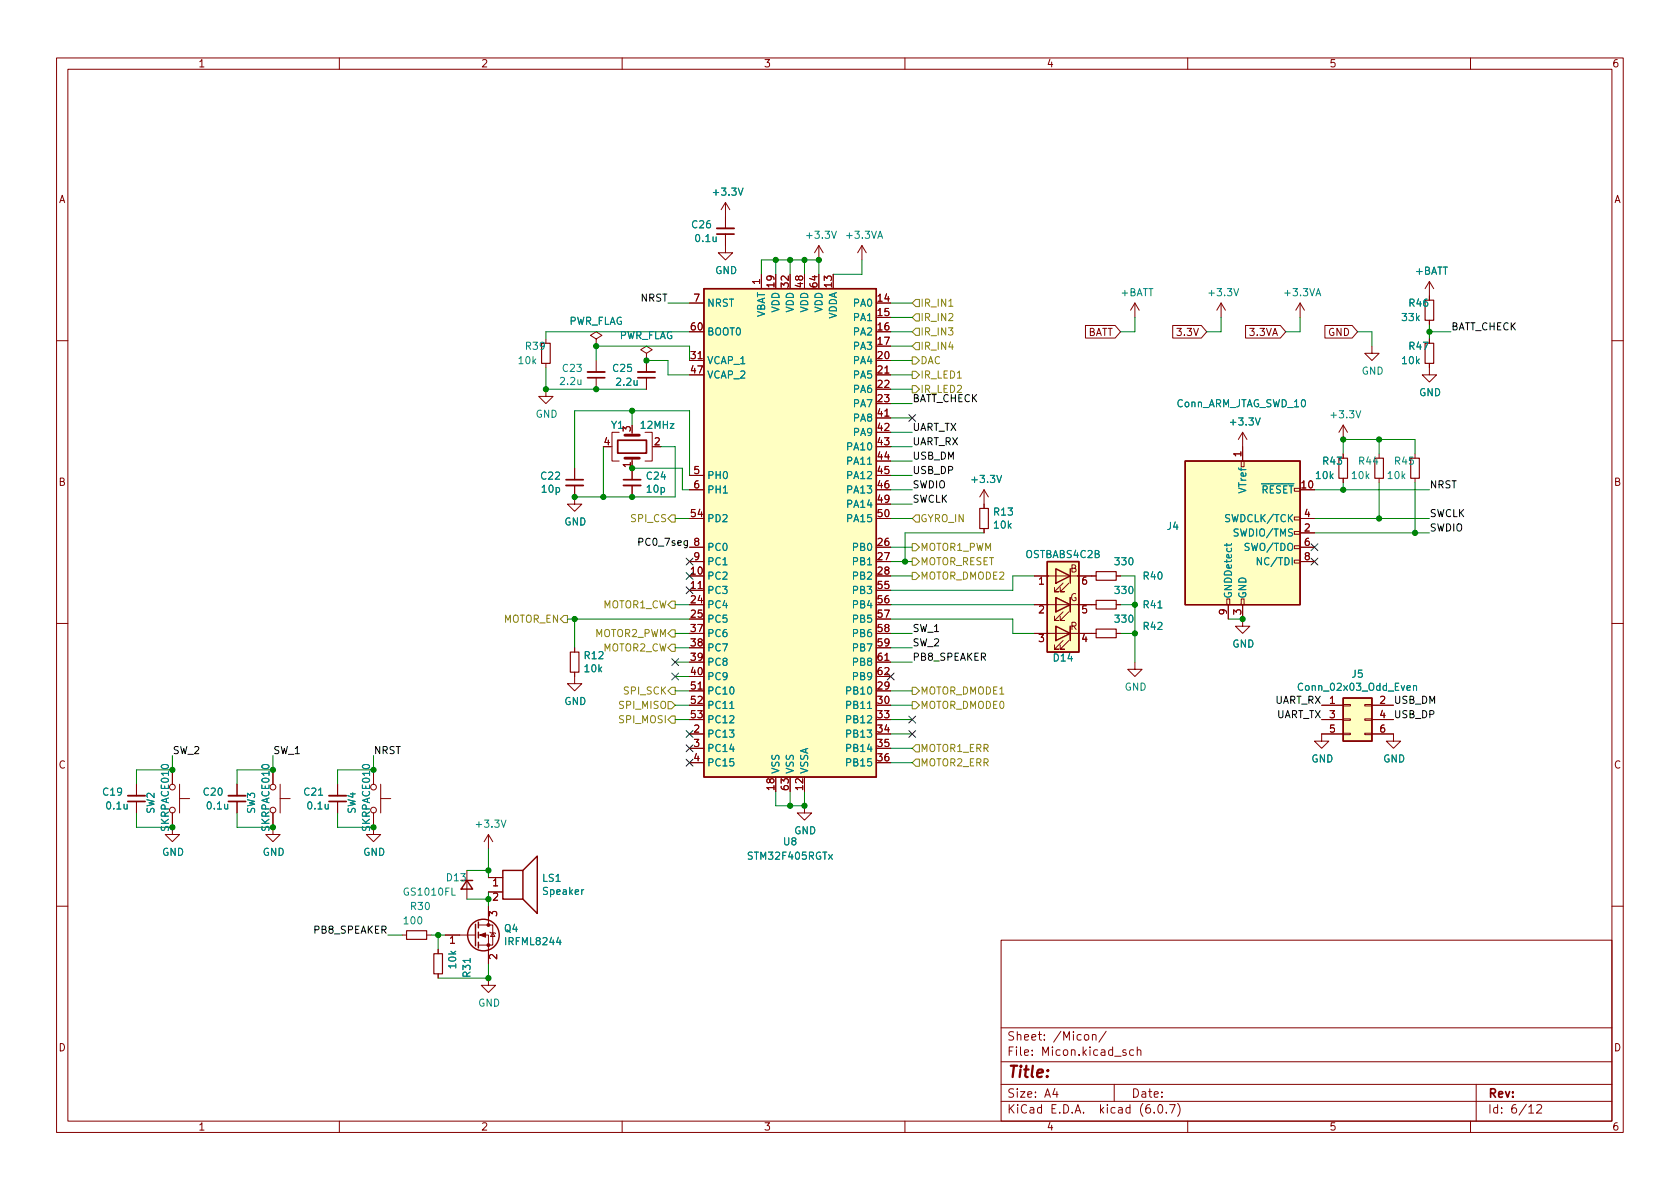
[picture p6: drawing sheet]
<svg xmlns="http://www.w3.org/2000/svg" width="297mm" height="210mm" viewBox="0 0 297 210" stroke-linecap="round" stroke-linejoin="round" font-family="sans-serif">
<g fill="none" stroke="#840000" stroke-width=".18">
<path d="M10 10.2h277v190.1h-277zM12 12.2h273v186.1h-273zM60 10.2v2M110 10.2v2M160 10.2v2M210 10.2v2M260 10.2v2M128.3 35.8l-.8 1.3M128.3 35.8v4.6M128.3 35.8l.7 1.3M96.5 59.9v.8M105.4 59.9l1-.6-1-.6-1 .6 1 .6v1.3"/>
<path d="M121.9 53.6h2.6M128.3 41.4v3.3h1.2l-1.2 1.3-1.3-1.3h1.3M134.6 48.5v2.5M144.8 43.4l-.8 1.3M144.8 43.4v2.6M144.8 43.4l.7 1.3M152.4 43.4l-.8 1.3M152.4 43.4v2.6M152.4 43.4l.8 1.3M191.9 57.6h5.3l.9 1.1-.9 1.1h-5.3zM200.7 53.6l-.8 1.3M200.7 53.6v2.5"/>
<path d="M200.7 53.6l.7 1.3M207.3 57.6h5.1l1 1.1-1 1.1h-5.1zM215.9 53.6l-.8 1.3M215.9 53.6v2.5M215.9 53.6l.8 1.3M220.2 57.6h6.2l.9 1.1-.9 1.1h-6.2zM229.9 53.6l-.8 1.3M229.9 53.6v2.5M229.9 53.6l.7 1.3M234.3 57.6h4.8l.9 1.1-.9 1.1h-4.8zM252.7 49.8l-.7 1.2M252.7 49.8v3.3"/>
<path d="M252.7 56.6v.8M252.7 59.9v.8M252.7 49.8l.8 1.2M10 60.2h2M96.5 68.8v1.3h1.3l-1.3 1.3-1.3-1.3h1.3M96.5 64.3v.7M105.4 61.2h.1M105.4 63.7v2.1M105.4 66.8v2M109.5 76.4h-1.3v5.1h1.3M111.8 76.4v.6M114 76.4h1.3v5.1h-1.3"/>
<path d="M114.3 62.5l1-.7-1-.6-1 .6 1 .7v1.2M114.3 63.7h.1M114.3 63.7v2.1M114.3 66.8v2M121.9 63.7h2.6M154.9 66.3h2.6M154.9 73.9h2.6M219.7 76.4v5.1M219.7 76.4l-.8 1.3M219.7 76.4l.8 1.3M237.5 75.2l-.8 1.2M237.5 75.2v2.5"/>
<path d="M237.5 75.2l.8 1.2M242.6 61.2v1.3h1.2l-1.2 1.2-1.3-1.2h1.3M252.7 64.3v2h1.3l-1.3 1.3-1.2-1.3h1.2M285 60.2h2M101.6 85.8v3.3h1.3l-1.3 1.3-1.3-1.3h1.3M101.6 82.8v2M111.8 81v.5M111.8 82.8v2M111.8 85.8v2.1M121.9 96.8h2.6M121.9 99.3h2.6M121.9 84.1h2.6"/>
<path d="M121.9 86.6h2.6M174 86.6l-.8 1.3M174 86.6v3.3M174 93.5v.7M174 86.6l.8 1.3M219.5 81.5h.5v1h-.5zM228.9 91.4h1v.5h-1zM228.9 96.5h1v.5h-1zM228.9 94h1v.5h-1zM228.9 99.1h1v.5h-1zM229.9 94.2h2.5M229.9 91.7h2.5"/>
<path d="M229.9 96.8h2.5M229.9 99.3h2.5M237.5 80.3v.7M237.5 84.6v.7M243.8 80.3v.7M243.8 84.6v.7M250.2 80.3v.7M250.2 84.6v.7M10 110.2h2M101.6 118.9v2h1.3l-1.3 1.3-1.3-1.3h1.3M101.6 114.5v.8M121.9 104.4h2.6"/>
<path d="M154.9 117.1h2.6M182.9 112h10.9M182.9 101.8h10.9M182.9 106.9h6.3M186.7 105.7v2.5zM186.7 108.2h.1M186.7 110.7v2.6zM186.7 113.3h.1M188 103.1l-1.6 1.5h.8h-.8v-.7M188 108.2l-1.6 1.5h.8h-.8v-.7M188 113.3l-1.6 1.5h.8h-.8v-.8M189 103.1l-1.5 1.5h.7h-.7v-.7"/>
<path d="M189 108.2l-1.5 1.5h.7h-.7v-.7M189 113.3l-1.5 1.5h.7h-.7v-.8M189.2 105.7v2.5M189.2 110.7v2.6M190.5 106.9h3.3M197.4 112h.7M197.4 101.8h.7M197.4 106.9h.7M200.7 117.1v1.3h1.2l-1.2 1.2-1.3-1.2h1.3M216.9 105.9h.5v1h-.5zM217.2 106.9v2.6M219.5 105.9h.5v1h-.5z"/>
<path d="M219.7 106.9v3.8h1.3l-1.3 1.3-1.3-1.3h1.3M285 110.2h2M24.1 138.7v2M31.7 138.7v5.1M41.9 138.7v2M49.5 138.7v5.1M59.7 138.7v2M67.3 138.7v5.1M121.9 129.8h2.6M121.9 132.3h2.6M121.9 134.9h2.6M121.9 122.2h2.6"/>
<path d="M233.7 124.7h3.8M233.7 127.2h3.8M237.5 129.7h1.3v.2h-1.3zM237.5 127.1h1.3v.3h-1.3zM237.5 124.6h1.3v.2h-1.3zM237.5 129.8h-3.8v1.3h1.2l-1.2 1.2-1.3-1.2h1.3M241.3 129.7h1.3v.2h-1.3zM241.3 127.1h1.3v.3h-1.3zM241.3 124.6h1.3v.2h-1.3zM242.6 129.8h3.8v1.3h1.2l-1.2 1.2-1.3-1.2h1.3M242.6 124.7h3.8M242.6 127.2h3.8"/>
<path d="M24.1 141.7v2.1M30.5 146.3v1.3h1.2l-1.2 1.2-1.3-1.2h1.3M31.7 141.2h1.8M41.9 141.7v2.1M48.3 146.3v1.3h1.2l-1.2 1.2-1.3-1.2h1.3M49.5 141.2h1.8M59.7 141.7v2.1M66 146.3v1.3h1.3l-1.3 1.2-1.2-1.2h1.2M67.3 141.2h1.8M82.5 153.9v5.1M86.4 155.2h2.5M86.4 157.7h2.5"/>
<path d="M86.4 147.6v2.5M86.4 147.6l-.8 1.2M86.4 147.6l.7 1.2M142.2 142.5v1.3h1.3l-1.3 1.2-1.2-1.2h1.2M10 160.2h2M71.1 165.3h.8M75.4 165.3h.8M77.5 167.9v.8M77.5 172.2v.8M78.7 165.3h5.4M84.6 165.3h1.8v5.1M84.6 163.6h2.5v3.5h-2.5"/>
<path d="M86.4 173v1.2h1.2l-1.2 1.3-1.3-1.3h1.3M86.4 160.3v3.3M86.6 164.8l.1 .2h.8l.1 .1M87.1 165l.4 .6h-.8zM177 166.3h108v32h-108zM285 160.2h2M60 198.3v2M110 198.3v2M160 198.3v2M177 194.8h108M177 191.8h108M177 187.8h108"/>
<path d="M177 181.8h108M186.5 192.5l-.4 1h1M186.9 193v1M191.8 183.1l.2-.2 .4 .2 .1 .5-.1 .3h-.4l-.2-.1zM193.1 183.1l.3-.2 .3 .1 .1 .9M193.1 182.9v1M195.6 182.4l-1.3 1.9M197 191.8v3M199.1 185.7l-.4-.1-.2 .2 .1 .3 .5 .1v.4h-.6M200.4 185.7l-.4-.1-.3 .3v.4l.2 .3h.5M201.1 185.8l.2-.2 .3 .1 .1 .9M201.1 185.1v1.5"/>
<path d="M204.1 196.7v.1M204.9 195.4l.2-.1a.81 .81 0 0 1 .6 .7 .81 .81 0 0 1-.3 .8h-.2a.81 .81 0 0 1-.6-.6 .81 .81 0 0 1 .3-.8zM206.2 196.7v.1M206.8 195.3h1l-.7 1.5M208.2 195.1a1.72 1.72 0 0 1 0 2.3M210 198.3v2M260 198.3v2M261 191.8v6.5M270.3 195.8l.4-.5v1.5M270.3 196.8h.9M271.7 195.5l.6-.2 .2 .2 .1 .3-.9 1h.9"/>
<circle cx="30.5" cy="139.2" r=".51"/>
<circle cx="48.3" cy="139.2" r=".51"/>
<circle cx="66" cy="139.2" r=".51"/>
<circle cx="30.5" cy="143.3" r=".51"/>
<circle cx="48.3" cy="143.3" r=".51"/>
<circle cx="66" cy="143.3" r=".51"/>
</g>
<path d="M126.7 40.4h3.1M103.9 65.8h3M112.8 65.8h3M100.1 85.8h3M110.2 85.8h3.1M22.6 140.7h3.1M40.4 140.7h3M58.2 140.7h3" fill="none" stroke="#840000" stroke-width=".33"/>
<path d="M126.7 41.4h3.1M103.9 66.8h3M109.2 77.8h5.1v2.3h-5.1zM112.8 66.8h3M100.1 84.8h3M110.2 84.8h3.1M22.6 141.7h3.1M40.4 141.7h3M58.2 141.7h3" fill="none" stroke="#840000" stroke-width=".3"/>
<g fill="none" stroke="#840000" stroke-width=".25">
<path d="M124.5 51h30.4v86.4h-30.4zM185.2 99.3h5.6v16h-5.6zM209.5 81.5h20.4v25.4h-20.4zM186.7 100.6l2.5 1.2-2.5 1.3zM186.7 105.7l2.5 1.2-2.5 1.3zM186.7 110.7l2.5 1.3-2.5 1.3zM189.2 100.6v2.5M189.2 105.7v2.5M189.2 110.7v2.6M237.5 123.4h5.1v7.7h-5.1zM81.5 155.7h2.1M82.5 155.7l1.1 1.5h-2.1z"/>
<path d="M88.9 153.9h3.6v5.1h-3.6zM92.5 153.9l2.5-2.5v10.1l-2.5-2.5M84.1 163.4v3.9M84.6 163.1v1M84.6 164.8v1.1M84.6 166.6v1"/>
<circle cx="85.5" cy="165.3" r="2.79"/>
</g>
<g fill="none" stroke="#840000" stroke-width=".2">
<path d="M252 53.1h1.5v3.5h-1.5zM95.8 60.7h1.5v3.6h-1.5zM252 60.7h1.5v3.6h-1.5zM173.2 89.9h1.6v3.6h-1.6zM236.7 81h1.6v3.6h-1.6zM243.1 81h1.5v3.6h-1.5zM249.4 81h1.6v3.6h-1.6zM100.8 115.3h1.6v3.6h-1.6zM193.8 111.2h3.6v1.6h-3.6zM193.8 101.1h3.6v1.5h-3.6zM193.8 106.2h3.6v1.5h-3.6zM71.9 164.6h3.5v1.5h-3.5z"/>
<path d="M76.7 168.7h1.5v3.5h-1.5z"/>
</g>
<g fill="#ffffc2" stroke="#ffffc2" stroke-width=".18">
<path d="M209.5 81.5h20.4v25.4h-20.4z"/>
<path d="M124.5 51h30.4v86.4h-30.4z"/>
<path d="M185.2 99.3h5.6v16h-5.6z"/>
<path d="M237.5 123.4h5.1v7.7h-5.1z"/>
</g>
<path d="M216.9 96.1v.5M217.7 96.1l-.1 .3h-1.1M223 98.6v1.3l-.7-1.3v1.3M129 125.3h.8M249.9 121.4l.2-.2 .3 .1 .1 .8M249.9 121.2v.9" fill="none" stroke="#008484" stroke-width=".18"/>
<g fill="#840000" stroke="#840000" stroke-width=".18">
<path d="M84.8 165.3l1.1-.3v.7z"/>
<circle cx="86.4" cy="167.1" r=".25"/>
<circle cx="86.4" cy="163.6" r=".25"/>
</g>
<path d="M110.5 77h2.5M110.5 81h2.5" fill="none" stroke="#840000" stroke-width=".51"/>
<g fill="none" stroke="#848400" stroke-width=".18">
<path d="M161.9 55.5h.7v1.3h-.7l-.6-.7zM161.9 53h.7v1.2h-.7l-.6-.6zM161.9 58h.7v1.3h-.7l-.6-.6zM167.8 54.2h.7M161.3 68.2h.6l.7 .6-.7 .7h-.6zM161.3 63.1h.6l.7 .6-.7 .7h-.6zM161.3 65.7h.6l.7 .6-.7 .6h-.6zM161.9 60.6h.7v1.2h-.7l-.6-.6zM118.7 91.1h.7v1.2h-.7l-.6-.6zM161.3 98.7h.6l.7 .6-.7 .6h-.6zM161.3 96.1h.6l.7 .7-.7 .6h-.6zM161.9 91.1h.7v1.2h-.7l-.6-.6z"/>
<path d="M99.7 108.8h.6v1.3h-.6l-.6-.6zM118.1 106.9l.6-.6h.7v1.3h-.7zM118.7 111.4h.7v1.2h-.7l-.6-.6zM118.7 113.9h.7v1.3h-.7l-.6-.7zM161.3 101.2h.6l.7 .6-.7 .7h-.6zM118.1 124.1h.6l.7 .6-.7 .6h-.6zM118.7 126.6h.7v1.3h-.7l-.6-.7zM118.7 121.5h.7v1.3h-.7l-.6-.6zM161.3 124.1h.6l.7 .6-.7 .6h-.6zM161.3 121.5h.6l.7 .7-.7 .6h-.6zM161.9 131.7h.7v1.3h-.7l-.6-.7zM161.9 134.2h.7v1.3h-.7l-.6-.6z"/>
</g>
<path d="M113 95.8h.6l.1-.2-.1-.3-.6-.1v1.2" fill="none" stroke="#000" stroke-width=".18"/>
<g fill="none" stroke="#008400" stroke-width=".18">
<path d="M118.1 53.6h3.8M121.9 58.7h-25.4v1.2M134.6 48.5v-2.5h10.2v2.5M137.2 46v2.5M139.7 46v2.5M142.2 46v2.5M152.4 46v2.5h-5.1M157.5 58.7h3.8M157.5 56.1h3.8M157.5 53.6h3.8M200.7 56.1v2.6h-2.6M215.9 56.1v2.6h-2.5"/>
<path d="M229.9 56.1v2.6h-2.6M240 58.7h2.6v2.5M252.7 58.7h3.8M252.7 57.4v2.5M96.5 65v3.8h17.8M105.4 63.7v-2.5h16.5v2.5M106.7 79v8.9M111.8 72.6v2.6M114.3 63.7h3.8v2.6h3.8M116.8 79h2.6v8.9h-17.8M157.5 76.4h3.8M157.5 71.4h3.8"/>
<path d="M157.5 73.9h3.8M157.5 68.8h3.8M157.5 66.3h3.8M157.5 61.2h3.8M157.5 63.7h3.8M157.5 79h3.8M243.8 77.7v2.6M101.6 82.8v-10.2h20.3v11.5M111.8 82.8h8.8v3.8h1.3M119.4 91.7h2.5M157.5 81.5h3.8M157.5 84.1h3.8"/>
<path d="M157.5 86.6h3.8M157.5 91.7h3.8M157.5 99.3h3.8M157.5 96.8h3.8M157.5 89.1h3.8M174 94.2h-14v5.1M232.4 86.6h20.3M232.4 91.7h20.3M232.4 94.2h20.3M237.5 80.3v-2.6h12.7v2.6M237.5 85.3v1.3M243.8 85.3v6.4"/>
<path d="M250.2 85.3v8.9M100.3 109.5h21.6M101.6 109.5v5M119.4 106.9h2.5M119.4 112h2.5M119.4 117.1h2.5M119.4 114.5h2.5M119.4 119.6h2.5M157.5 109.5h21.6v2.5h3.8M157.5 106.9h25.4M157.5 112h3.8M157.5 101.8h3.8"/>
<path d="M157.5 117.1h3.8M157.5 114.5h3.8M182.9 101.8h-3.8v2.6h-21.6M198.1 106.9h2.6M198.1 101.8h2.6v15.3M198.1 112h2.6M217.2 109.5h2.5M30.5 133.6v2.5h-6.4v2.6M48.3 133.6v2.5h-6.4v2.6M66 133.6v2.5h-6.3v2.6M119.4 124.7h2.5M119.4 122.2h2.5"/>
<path d="M119.4 127.2h2.5M137.2 139.9v2.6h5v-2.6M139.7 139.9v2.6M157.5 124.7h3.8M157.5 122.2h3.8M157.5 127.2h3.8M157.5 129.8h3.8M157.5 132.3h3.8M157.5 134.9h3.8M24.1 143.8v2.5h6.4M41.9 143.8v2.5h6.4M59.7 143.8v2.5h6.3"/>
<path d="M82.5 153.9h3.9M82.5 159h3.9M86.4 150.1v5.1M86.4 157.7v2.6M68.6 165.3h2.5M76.2 165.3h2.5M77.5 165.3v2.6M86.4 170.4v2.6h-8.9"/>
</g>
<g fill="none" stroke="#000084" stroke-width=".18">
<path d="M160.7 73.3l1.2 1.2M161.9 73.3l-1.2 1.2M121.3 98.7l1.2 1.2M122.5 98.7l-1.2 1.2M231.8 98.7l1.2 1.2M231.8 96.2l1.2 1.2M233 98.7l-1.2 1.2M233 96.2l-1.2 1.2M118.8 119l1.2 1.2M118.8 116.5l1.2 1.2M120 119l-1.2 1.2M120 116.5l-1.2 1.2"/>
<path d="M121.3 101.2l1.2 1.3M121.3 103.8l1.2 1.2M122.5 101.2l-1.2 1.3M122.5 103.8l-1.2 1.2M156.9 119l1.2 1.2M158.1 119l-1.2 1.2M121.3 134.3l1.2 1.2M121.3 129.2l1.2 1.2M121.3 131.7l1.2 1.2M122.5 134.3l-1.2 1.2M122.5 129.2l-1.2 1.2M122.5 131.7l-1.2 1.2"/>
<path d="M160.7 126.6l1.2 1.3M160.7 129.2l1.2 1.2M161.9 126.6l-1.2 1.3M161.9 129.2l-1.2 1.2"/>
</g>
<g fill="#008400" stroke="#008400" stroke-width=".18">
<circle cx="48.3" cy="146.3" r=".46"/>
<circle cx="30.5" cy="146.3" r=".46"/>
<circle cx="30.5" cy="136.1" r=".46"/>
<circle cx="48.3" cy="136.1" r=".46"/>
<circle cx="101.6" cy="109.5" r=".46"/>
<circle cx="96.5" cy="68.8" r=".46"/>
<circle cx="105.4" cy="61.2" r=".46"/>
<circle cx="105.4" cy="68.8" r=".46"/>
<circle cx="111.8" cy="72.6" r=".46"/>
<circle cx="114.3" cy="63.7" r=".46"/>
<circle cx="111.8" cy="87.9" r=".46"/>
<circle cx="111.8" cy="82.8" r=".46"/>
<circle cx="106.7" cy="87.9" r=".46"/>
<circle cx="101.6" cy="87.9" r=".46"/>
<circle cx="66" cy="146.3" r=".46"/>
<circle cx="86.4" cy="153.9" r=".46"/>
<circle cx="86.4" cy="159" r=".46"/>
<circle cx="77.5" cy="165.3" r=".46"/>
<circle cx="86.4" cy="173" r=".46"/>
<circle cx="66" cy="136.1" r=".46"/>
<circle cx="237.5" cy="86.6" r=".46"/>
<circle cx="219.7" cy="109.5" r=".46"/>
<circle cx="200.7" cy="112" r=".46"/>
<circle cx="200.7" cy="106.9" r=".46"/>
<circle cx="144.8" cy="46" r=".46"/>
<circle cx="137.2" cy="46" r=".46"/>
<circle cx="142.2" cy="46" r=".46"/>
<circle cx="139.7" cy="46" r=".46"/>
<circle cx="139.7" cy="142.5" r=".46"/>
<circle cx="142.2" cy="142.5" r=".46"/>
<circle cx="237.5" cy="77.7" r=".46"/>
<circle cx="243.8" cy="77.7" r=".46"/>
<circle cx="252.7" cy="58.7" r=".46"/>
<circle cx="160" cy="99.3" r=".46"/>
<circle cx="243.8" cy="91.7" r=".46"/>
<circle cx="250.2" cy="94.2" r=".46"/>
</g>
<text font-size="2.8" fill="#840000" x="178" y="190.6">Title:</text>
<g font-size="2.1" fill="#840000">
<text x="178" y="184">Sheet: /Micon/</text>
<text x="178" y="186.7">File: Micon.kicad_sch</text>
<text x="178" y="196.9">KiCad E.D.A. kicad (6.0.7)</text>
<text x="178" y="194.1">Size: A4</text>
<text x="200" y="194.1">Date:</text>
<text x="263" y="194.1">Rev:</text>
<text x="263" y="196.9">Id: 6/12</text>
</g>
<g font-size="1.8" fill="#840000">
<text x="35" y="11.9">1</text>
<text x="85" y="11.9">2</text>
<text x="135" y="11.9">3</text>
<text x="185" y="11.9">4</text>
<text x="235" y="11.9">5</text>
<text x="285" y="11.9">6</text>
<text x="10.3" y="35.9">A</text>
<text x="285.3" y="35.9">A</text>
<text x="122.7" y="53.3">7</text>
<text x="134.4" y="50.3" transform="rotate(-90 134.4 50.3)">1</text>
<text x="136.9" y="50.8" transform="rotate(-90 136.9 50.8)">19</text>
<text x="139.4" y="50.8" transform="rotate(-90 139.4 50.8)">32</text>
<text x="142" y="50.8" transform="rotate(-90 142 50.8)">48</text>
<text x="144.5" y="50.8" transform="rotate(-90 144.5 50.8)">64</text>
<text x="147.1" y="50.8" transform="rotate(-90 147.1 50.8)">13</text>
<text x="155.2" y="53.3">14</text>
<text x="122.2" y="58.4">60</text>
<text x="155.2" y="55.9">15</text>
<text x="155.2" y="58.4">16</text>
<text x="192.1" y="59.4">BATT</text>
<text x="208.5" y="59.4">3.3V</text>
<text x="221.1" y="59.4">3.3VA</text>
<text x="234.8" y="59.4">GND</text>
<text x="122.2" y="63.5">31</text>
<text x="155.2" y="61">17</text>
<text x="155.2" y="63.5">20</text>
<text x="122.2" y="66">47</text>
<text x="155.2" y="66">21</text>
<text x="155.2" y="68.6">22</text>
<text x="155.2" y="71.1">23</text>
<text x="111.5" y="76.3" transform="rotate(-90 111.5 76.3)">3</text>
<text x="155.2" y="73.7">41</text>
<text x="155.2" y="76.2">42</text>
<text x="106.8" y="78.7">4</text>
<text x="111.5" y="82.7" transform="rotate(-90 111.5 82.7)">1</text>
<text x="115.7" y="78.7">2</text>
<text x="122.7" y="83.8">5</text>
<text x="155.2" y="78.7">43</text>
<text x="155.2" y="81.3">44</text>
<text x="155.2" y="83.8">45</text>
<text x="219.5" y="80.8" transform="rotate(-90 219.5 80.8)">1</text>
<text x="10.3" y="85.9">B</text>
<text x="122.7" y="86.4">6</text>
<text x="155.2" y="86.4">46</text>
<text x="155.2" y="88.9">49</text>
<text x="230.2" y="86.4">10</text>
<text x="285.3" y="85.9">B</text>
<text x="122.2" y="91.4">54</text>
<text x="155.2" y="91.4">50</text>
<text x="230.6" y="94">2</text>
<text x="230.6" y="91.4">4</text>
<text x="122.2" y="101.6">10</text>
<text x="122.7" y="99.1">9</text>
<text x="122.7" y="96.5">8</text>
<text x="155.2" y="96.5">26</text>
<text x="155.2" y="99.1">27</text>
<text x="155.2" y="101.6">28</text>
<text x="189.2" y="101.2">B</text>
<text x="230.6" y="96.5">6</text>
<text x="230.6" y="99.1">8</text>
<text x="122.2" y="104.1">11</text>
<text x="122.2" y="106.7">24</text>
<text x="155.2" y="104.1">55</text>
<text x="155.2" y="106.7">56</text>
<text x="183.7" y="103.4">1</text>
<text x="189.2" y="106.3">G</text>
<text x="191.3" y="103.4">6</text>
<text x="122.2" y="109.2">25</text>
<text x="122.2" y="111.8">37</text>
<text x="155.2" y="109.2">57</text>
<text x="155.2" y="111.8">58</text>
<text x="183.7" y="108.5">2</text>
<text x="183.7" y="113.5">3</text>
<text x="189.2" y="111.4">R</text>
<text x="191.3" y="113.5">4</text>
<text x="191.3" y="108.5">5</text>
<text x="216.9" y="108.7" transform="rotate(-90 216.9 108.7)">9</text>
<text x="219.5" y="108.7" transform="rotate(-90 219.5 108.7)">3</text>
<text x="122.2" y="114.3">38</text>
<text x="122.2" y="116.8">39</text>
<text x="122.2" y="119.4">40</text>
<text x="155.2" y="114.3">59</text>
<text x="155.2" y="116.8">61</text>
<text x="155.2" y="119.4">62</text>
<text x="122.2" y="121.9">51</text>
<text x="122.2" y="124.5">52</text>
<text x="155.2" y="121.9">29</text>
<text x="155.2" y="124.5">30</text>
<text x="235.1" y="124.5">1</text>
<text x="244" y="124.5">2</text>
<text x="122.2" y="127">53</text>
<text x="122.7" y="129.5">2</text>
<text x="155.2" y="127">33</text>
<text x="155.2" y="129.5">34</text>
<text x="235.1" y="127">3</text>
<text x="235.1" y="129.5">5</text>
<text x="244" y="127">4</text>
<text x="244" y="129.5">6</text>
<text x="10.3" y="135.9">C</text>
<text x="122.7" y="132.1">3</text>
<text x="122.7" y="134.6">4</text>
<text x="155.2" y="132.1">35</text>
<text x="155.2" y="134.6">36</text>
<text x="285.3" y="135.9">C</text>
<text x="136.9" y="139.7" transform="rotate(-90 136.9 139.7)">18</text>
<text x="139.4" y="139.7" transform="rotate(-90 139.4 139.7)">63</text>
<text x="142" y="139.7" transform="rotate(-90 142 139.7)">12</text>
<text x="29.8" y="146.8" transform="rotate(-90 29.8 146.8)">SKRPACE010</text>
<text x="47.6" y="146.8" transform="rotate(-90 47.6 146.8)">SKRPACE010</text>
<text x="65.4" y="146.8" transform="rotate(-90 65.4 146.8)">SKRPACE010</text>
<text x="87.1" y="156.7">1</text>
<text x="87.1" y="159.3">2</text>
<text x="79.5" y="166.9">1</text>
<text x="87.9" y="162" transform="rotate(-90 87.9 162)">3</text>
<text x="87.9" y="169.7" transform="rotate(-90 87.9 169.7)">2</text>
<text x="10.3" y="185.9">D</text>
<text x="285.3" y="185.9">D</text>
<text x="35" y="199.9">1</text>
<text x="85" y="199.9">2</text>
<text x="135" y="199.9">3</text>
<text x="185" y="199.9">4</text>
<text x="235" y="199.9">5</text>
<text x="285" y="199.9">6</text>
</g>
<g font-size="1.8" fill="#008484">
<text x="126.3" y="34.6">+3.3V</text>
<text x="122.4" y="40.4">C26</text>
<text x="123.1" y="42.8">0.1u</text>
<text x="142.8" y="42.2">+3.3V</text>
<text x="149.8" y="42.2">+3.3VA</text>
<text x="126.4" y="48.5">GND</text>
<text x="198.2" y="52.4">+BATT</text>
<text x="213.9" y="52.4">+3.3V</text>
<text x="227.3" y="52.4">+3.3VA</text>
<text x="250.2" y="48.6">+BATT</text>
<text x="100.4" y="57.4">PWR_FLAG</text>
<text x="109.3" y="60">PWR_FLAG</text>
<text x="125" y="59.3">BOOT0</text>
<text x="125" y="54.2">NRST</text>
<text x="135.3" y="56.4" transform="rotate(-90 135.3 56.4)">VBAT</text>
<text x="137.8" y="55.3" transform="rotate(-90 137.8 55.3)">VDD</text>
<text x="140.3" y="55.3" transform="rotate(-90 140.3 55.3)">VDD</text>
<text x="142.9" y="55.3" transform="rotate(-90 142.9 55.3)">VDD</text>
<text x="145.4" y="55.3" transform="rotate(-90 145.4 55.3)">VDD</text>
<text x="148" y="56.6" transform="rotate(-90 148 56.6)">VDDA</text>
<text x="151" y="54.2">PA0</text>
<text x="151" y="56.8">PA1</text>
<text x="151" y="59.3">PA2</text>
<text x="248" y="56.8">33k</text>
<text x="249.2" y="54.2">R46</text>
<text x="91.8" y="64.4">10k</text>
<text x="93" y="61.8">R39</text>
<text x="99.6" y="65.8">C23</text>
<text x="108.4" y="65.8">C25</text>
<text x="125" y="64.4">VCAP_1</text>
<text x="151" y="61.8">PA3</text>
<text x="151" y="64.4">PA4</text>
<text x="248" y="64.4">10k</text>
<text x="249.2" y="61.8">R47</text>
<text x="99.2" y="68.1">2.2u</text>
<text x="109.1" y="68.2">2.2u</text>
<text x="125" y="66.9">VCAP_2</text>
<text x="151" y="66.9">PA5</text>
<text x="151" y="69.5">PA6</text>
<text x="240.7" y="66.2">GND</text>
<text x="250.9" y="70">GND</text>
<text x="94.7" y="73.9">GND</text>
<text x="108.1" y="75.8">Y1</text>
<text x="113.4" y="75.8">12MHz</text>
<text x="151" y="72">PA7</text>
<text x="151" y="74.5">PA8</text>
<text x="151" y="77.1">PA9</text>
<text x="207.9" y="72">Conn_ARM_JTAG_SWD_10</text>
<text x="217.8" y="75.2">+3.3V</text>
<text x="235.5" y="74">+3.3V</text>
<text x="150" y="79.6">PA10</text>
<text x="150" y="82.2">PA11</text>
<text x="234" y="82.2">R43</text>
<text x="240.3" y="82.2">R44</text>
<text x="246.7" y="82.2">R45</text>
<text x="95.7" y="84.8">C22</text>
<text x="95.9" y="87.1">10p</text>
<text x="114.4" y="84.8">C24</text>
<text x="114.4" y="87.1">10p</text>
<text x="125" y="84.7">PH0</text>
<text x="125" y="87.2">PH1</text>
<text x="150" y="84.7">PA12</text>
<text x="150" y="87.2">PA13</text>
<text x="150" y="89.8">PA14</text>
<text x="172" y="85.4">+3.3V</text>
<text x="220.3" y="87.1" transform="rotate(-90 220.3 87.1)">VTref</text>
<text x="221.6" y="87.2">~{RESET}</text>
<text x="232.7" y="84.7">10k</text>
<text x="239.1" y="84.7">10k</text>
<text x="245.4" y="84.7">10k</text>
<text x="99.8" y="92.9">GND</text>
<text x="125" y="92.3">PD2</text>
<text x="150" y="92.3">PA15</text>
<text x="175.8" y="91.2">R13</text>
<text x="175.8" y="93.5">10k</text>
<text x="206.4" y="93.7">J4</text>
<text x="217" y="92.3">SWDCLK/TCK</text>
<text x="218.6" y="94.9">SWDIO/TMS</text>
<text x="125" y="97.4">PC0</text>
<text x="125" y="99.9">PC1</text>
<text x="151" y="97.4">PB0</text>
<text x="151" y="99.9">PB1</text>
<text x="181.4" y="98.7">OSTBABS4C2B</text>
<text x="197.3" y="99.9">330</text>
<text x="220.4" y="97.4">SWO/TDO</text>
<text x="223" y="99.9">NC/TDI</text>
<text x="125" y="102.5">PC2</text>
<text x="125" y="105">PC3</text>
<text x="125" y="107.6">PC4</text>
<text x="151" y="102.5">PB2</text>
<text x="151" y="105">PB3</text>
<text x="151" y="107.6">PB4</text>
<text x="197.3" y="105">330</text>
<text x="202.2" y="102.5">R40</text>
<text x="202.2" y="107.6">R41</text>
<text x="217.8" y="105.9" transform="rotate(-90 217.8 105.9)">GNDDetect</text>
<text x="220.3" y="105.9" transform="rotate(-90 220.3 105.9)">GND</text>
<text x="125" y="110.1">PC5</text>
<text x="125" y="112.6">PC6</text>
<text x="151" y="110.1">PB5</text>
<text x="151" y="112.6">PB6</text>
<text x="197.3" y="110.1">330</text>
<text x="202.2" y="111.4">R42</text>
<text x="103.4" y="116.6">R12</text>
<text x="103.4" y="118.9">10k</text>
<text x="125" y="115.2">PC7</text>
<text x="125" y="117.7">PC8</text>
<text x="151" y="115.2">PB7</text>
<text x="151" y="117.7">PB8</text>
<text x="186.3" y="117">D14</text>
<text x="217.9" y="114.5">GND</text>
<text x="239" y="119.8">J5</text>
<text x="99.8" y="124.7">GND</text>
<text x="125" y="120.3">PC9</text>
<text x="125" y="122.8">PC10</text>
<text x="125" y="125.3">PC11</text>
<text x="150" y="122.8">PB10</text>
<text x="150" y="125.3">PB11</text>
<text x="151" y="120.3">PB9</text>
<text x="198.8" y="122.1">GND</text>
<text x="230" y="122.1">Conn_02x03_Odd_Even</text>
<text x="125" y="130.4">PC13</text>
<text x="125" y="127.9">PC12</text>
<text x="150" y="127.9">PB12</text>
<text x="150" y="130.4">PB13</text>
<text x="125" y="133">PC14</text>
<text x="125" y="135.5">PC15</text>
<text x="137.8" y="136.9" transform="rotate(-90 137.8 136.9)">VSS</text>
<text x="140.3" y="136.9" transform="rotate(-90 140.3 136.9)">VSS</text>
<text x="142.9" y="136.9" transform="rotate(-90 142.9 136.9)">VSSA</text>
<text x="150" y="133">PB14</text>
<text x="150" y="135.5">PB15</text>
<text x="231.8" y="134.8">GND</text>
<text x="244.5" y="134.8">GND</text>
<text x="18.3" y="140.7">C19</text>
<text x="18.9" y="143.1">0.1u</text>
<text x="27.3" y="143.9" transform="rotate(-90 27.3 143.9)">SW2</text>
<text x="36.1" y="140.7">C20</text>
<text x="36.7" y="143.1">0.1u</text>
<text x="45.1" y="143.9" transform="rotate(-90 45.1 143.9)">SW3</text>
<text x="53.8" y="140.7">C21</text>
<text x="54.5" y="143.1">0.1u</text>
<text x="62.9" y="143.9" transform="rotate(-90 62.9 143.9)">SW4</text>
<text x="84.4" y="146.3">+3.3V</text>
<text x="138.6" y="149.5">U8</text>
<text x="140.4" y="147.5">GND</text>
<text x="28.6" y="151.3">GND</text>
<text x="46.4" y="151.3">GND</text>
<text x="64.2" y="151.3">GND</text>
<text x="79" y="155.8">D13</text>
<text x="95.9" y="155.9">LS1</text>
<text x="132.5" y="152">STM32F405RGTx</text>
<text x="71.6" y="158.4">GS1010FL</text>
<text x="72.7" y="160.9">R30</text>
<text x="96.1" y="158.2">Speaker</text>
<text x="71.5" y="163.4">100</text>
<text x="89.2" y="164.8">Q4</text>
<text x="89.6" y="167.1">IRFML8244</text>
<text x="80.6" y="171.2" transform="rotate(-90 80.6 171.2)">10k</text>
<text x="83.2" y="172.7" transform="rotate(-90 83.2 172.7)">R31</text>
<text x="84.5" y="178">GND</text>
</g>
<g font-size="1.8">
<text x="113.3" y="53.3">NRST</text>
<text x="256.5" y="58.4">BATT_CHECK</text>
<text x="161.3" y="71.1">BATT_CHECK</text>
<text x="162.7" y="69.5">IR_LED2</text>
<text x="161.3" y="76.2">UART_TX</text>
<text x="161.3" y="78.7">UART_RX</text>
<text x="161.3" y="83.8">USB_DP</text>
<text x="161.3" y="81.3">USB_DM</text>
<text x="161.3" y="88.9">SWCLK</text>
<text x="161.3" y="86.3">SWDIO</text>
<text x="252.7" y="86.3">NRST</text>
<text x="252.7" y="94">SWDIO</text>
<text x="252.7" y="91.4">SWCLK</text>
<text x="113.5" y="96.5">PC0_7seg 8</text>
<text x="161.3" y="111.7">SW_1</text>
<text x="161.3" y="116.8">PB8_SPEAKER</text>
<text x="161.3" y="114.3">SW_2</text>
<text x="225.3" y="124.4">UART_RX</text>
<text x="246.4" y="124.4">USB_DM</text>
<text x="225.5" y="127">UART_TX</text>
<text x="246.4" y="127">USB_DP</text>
<text x="30.5" y="133.3">SW_2</text>
<text x="48.3" y="133.3">SW_1</text>
<text x="66" y="133.3">NRST</text>
<text x="55.6" y="165.1">PB8_SPEAKER</text>
</g>
<g font-size="1.8" fill="#848400">
<text x="162.7" y="56.8">IR_IN2</text>
<text x="162.7" y="54.2">IR_IN1</text>
<text x="162.7" y="59.3">IR_IN3</text>
<text x="162.7" y="61.8">IR_IN4</text>
<text x="162.7" y="64.4">DAC</text>
<text x="162.7" y="66.9">IR_LED1</text>
<text x="111.7" y="92.3">SPI_CS</text>
<text x="162.7" y="92.3">GYRO_IN</text>
<text x="162.7" y="99.9">MOTOR_RESET</text>
<text x="162.7" y="97.4">MOTOR1_PWM</text>
<text x="106.5" y="107.6">MOTOR1_CW</text>
<text x="162.7" y="102.5">MOTOR_DMODE2</text>
<text x="88.9" y="110.1">MOTOR_EN</text>
<text x="105.1" y="112.6">MOTOR2_PWM</text>
<text x="106.5" y="115.2">MOTOR2_CW</text>
<text x="109.7" y="125.3">SPI_MISO</text>
<text x="110.4" y="122.8">SPI_SCK</text>
<text x="162.7" y="125.3">MOTOR_DMODE0</text>
<text x="162.7" y="122.8">MOTOR_DMODE1</text>
<text x="109.7" y="127.9">SPI_MOSI</text>
<text x="162.7" y="133">MOTOR1_ERR</text>
<text x="162.7" y="135.5">MOTOR2_ERR</text>
</g>
</svg>
